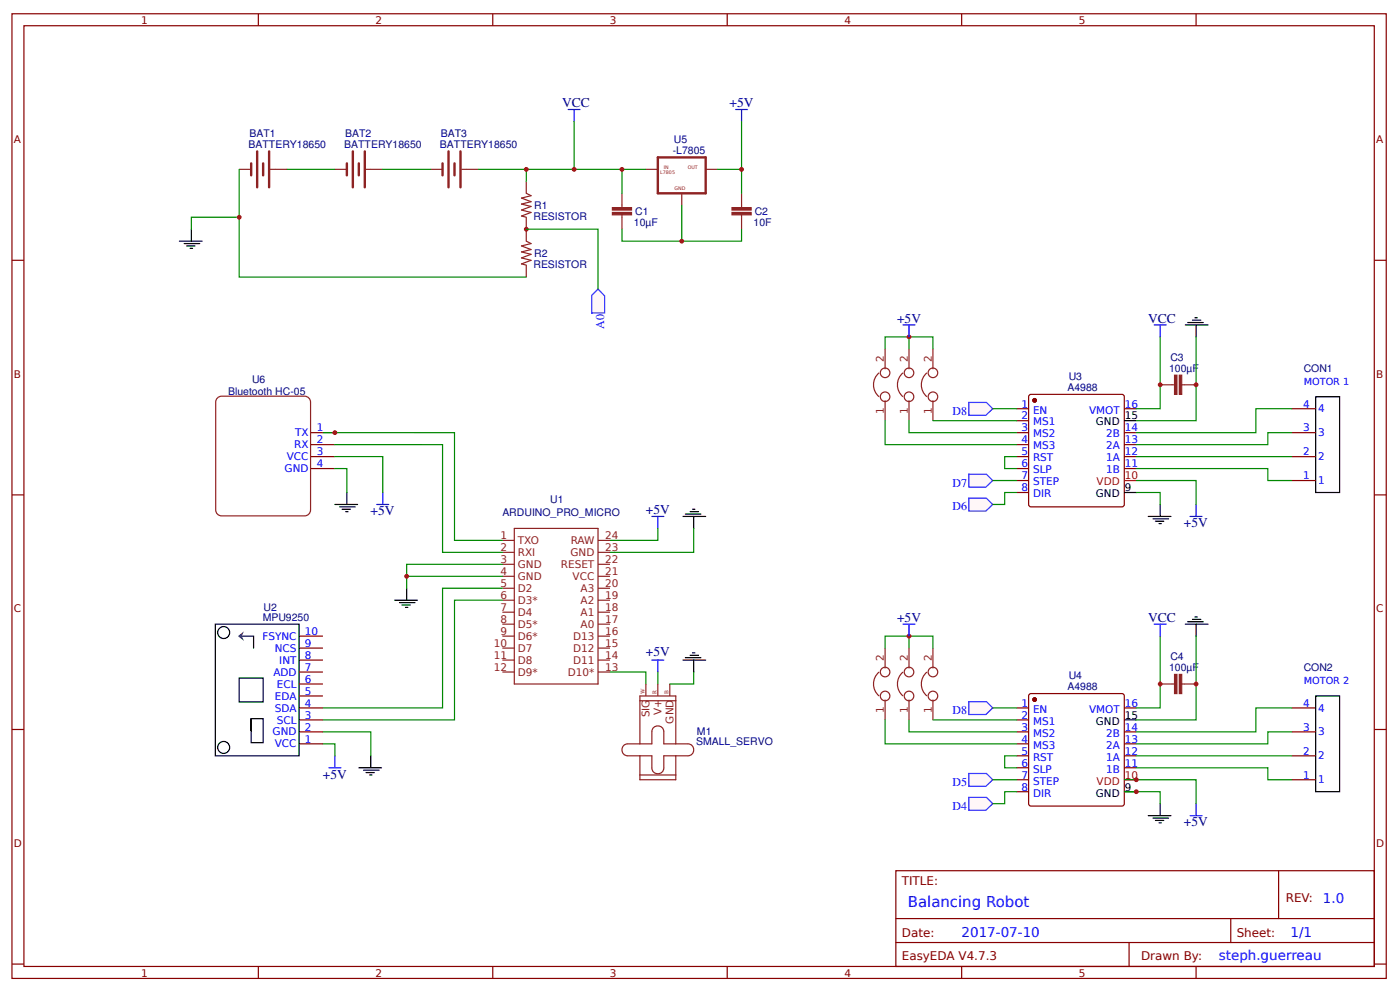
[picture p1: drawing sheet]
<svg xmlns="http://www.w3.org/2000/svg" width="312mm" height="221mm" viewBox="0 0 312 221" stroke-linecap="round" stroke-linejoin="round" font-family="sans-serif">
<g fill="none" stroke="#800" stroke-width=".27">
<path d="M2.7 3.1h306.4v214.9h-306.4zM5.3 5.7h301.1v209.7h-301.1zM57.6 3.1v2.6M109.9 3.1v2.6M162.2 3.1v2.6M214.4 3.1v2.6M266.7 3.1v2.6M2.7 58h2.6M306.4 58h2.7M2.7 110.3h2.6M306.4 110.3h2.7M66.7 141.8h5.3"/>
<path d="M66.7 144.4h5.3M66.7 147.1h5.3M66.7 149.8h5.3M66.7 152.4h5.3M66.7 155.1h5.3M66.7 157.8h5.3M2.7 162.6h2.6M66.7 160.4h5.3M66.7 163.1h5.3M66.7 165.8h5.3M306.4 162.6h2.7M199.8 194h106.6v21.4h-106.6z"/>
<path d="M285.1 194v10.7M2.7 214.8h2.6M57.6 215.4v2.6M109.9 215.4v2.6M162.2 215.4v2.6M199.8 204.7h106.6M199.8 210h106.6M214.4 215.4v2.6M251.8 210v5.4M266.7 215.4v2.6M274.4 204.7v5.3M306.4 214.8h2.7"/>
</g>
<g fill="none" stroke="#8d2323" stroke-width=".27">
<path d="M114.7 117.7h18.6v34.7h-18.6zM112 131.1h2.7M112 133.7h2.7M112 136.4h2.7M112 139.1h2.7M112 128.4h2.7M112 123.1h2.7M112 120.4h2.7M112 125.7h2.7M133.3 131.1h2.7M133.3 133.7h2.7M133.3 136.4h2.7"/>
<path d="M133.3 139.1h2.7M133.3 128.4h2.7M133.3 123.1h2.7M133.3 120.4h2.7M133.3 125.7h2.7M112 141.8h2.7M112 144.4h2.7M112 147.1h2.7M112 149.8h2.7M133.3 141.8h2.7M133.3 144.4h2.7M133.3 147.1h2.7"/>
<path d="M133.3 149.8h2.7"/>
</g>
<g fill="none" stroke="#000" stroke-width=".27">
<path d="M48 139.1h18.7v29.3h-18.7zM53.3 151.1h5.4v5.3h-5.4zM53.9 141.8h2.6v2.6M56 160.2v5.3h2.7v-5.3h-2.7v2.6"/>
<circle cx="49.9" cy="141" r="1.33"/>
<circle cx="49.9" cy="166.6" r="1.33"/>
</g>
<path d="M53.1 141.8l1.3-1.1-.5 1.1 .5 1z" fill="#333"/>
<g fill="none" stroke="#8d2323" stroke-width=".27">
<path d="M53.3 37.7h2.7M60.3 37.7h3.7M74.7 37.7h2.6M81.6 37.7h3.7M96 37.7h2.7M102.9 37.7h3.8M144 37.7h2.7M157.4 37.7h2.6M138.7 43.1v3.2M138.7 47.9v3.2M152 43.1v2.6M165.4 43.1v3.2"/>
<path d="M165.4 47.9v3.2M258.7 85.7h3.2M263.5 85.7h3.2M258.7 152.4h3.2M263.5 152.4h3.2"/>
</g>
<g fill="#8d2323" stroke="#8d2323" stroke-width=".27">
<path d="M163.2 46.3h4.3v.5h-4.3z"/>
<path d="M163.2 47.3h4.3v.6h-4.3z"/>
<path d="M136.5 47.3h4.3v.6h-4.3z"/>
<path d="M136.5 46.3h4.3v.5h-4.3z"/>
<path d="M263 83.6h.5v4.3h-.5z"/>
<path d="M261.9 83.6h.5v4.3h-.5z"/>
<path d="M263 150.3h.5v4.3h-.5z"/>
<path d="M261.9 150.3h.5v4.3h-.5z"/>
</g>
<g fill="none" stroke="#8d2323" stroke-width=".53">
<path d="M56 36.4v2.7M57.3 33.7v8M58.7 36.4v2.7M60 33.7v8M77.3 36.4v2.7M78.7 33.7v8M80 36.4v2.7M81.3 33.7v8M98.7 36.4v2.7M100 33.7v8M101.3 36.4v2.7M102.7 33.7v8"/>
<path d="M146.7 35.1h10.7v8h-10.7z"/>
</g>
<path d="M144 37.7h-5.3v5.4M152 45.7v8h-13.3v-2.6M165.4 51.1v2.6h-13.4" fill="none" stroke="#080" stroke-width=".27"/>
<circle cx="152" cy="53.7" r=".53" fill="#c00"/>
<path d="M64 37.7h10.7M85.3 37.7h10.7M106.7 37.7h32M160 37.7h5.4v5.4" fill="none" stroke="#080" stroke-width=".27"/>
<circle cx="138.7" cy="37.7" r=".53" fill="#c00"/>
<path d="M117.3 40.4v2.7l1.1 .5-2.1 .5 2.1 .8-2.1 .6 2.1 .5-2.1 .8 2.1 .5-2.1 .8 1 .3v2.7" fill="none" stroke="#8d2323" stroke-width=".27"/>
<path d="M117.3 37.7v2.7" fill="none" stroke="#080" stroke-width=".27"/>
<circle cx="117.3" cy="37.7" r=".53" fill="#c00"/>
<g fill="none" stroke="#8d2323" stroke-width=".27">
<path d="M117.3 51.1v2.6l1.1 .6-2.1 .5 2.1 .8-2.1 .5 2.1 .6-2.1 .8 2.1 .5-2.1 .8 1 .3v2.6M197.4 77.7v4.6M202.7 77.7v4.6M208 77.7v4.6M196 83.1a3.5 3.5 0 0 0 0 5.3M197.4 89.2v4.5M201.4 83.1a3.5 3.5 0 0 0 0 5.3M202.7 89.2v4.5M206.7 83.1a3.5 3.5 0 0 0 0 5.3M208 89.2v4.5M196 149.8a3.5 3.5 0 0 0 0 5.3M197.4 144.4v4.6"/>
<path d="M197.4 155.9v4.5M201.4 149.8a3.5 3.5 0 0 0 0 5.3M202.7 144.4v4.6M202.7 155.9v4.5M206.7 149.8a3.5 3.5 0 0 0 0 5.3M208 144.4v4.6M208 155.9v4.5"/>
<circle cx="197.4" cy="83.1" r="1.07"/>
<circle cx="197.4" cy="88.4" r="1.07"/>
<circle cx="202.7" cy="83.1" r="1.07"/>
<circle cx="202.7" cy="88.4" r="1.07"/>
<circle cx="208" cy="83.1" r="1.07"/>
<circle cx="208" cy="88.4" r="1.07"/>
<circle cx="197.4" cy="149.8" r="1.07"/>
<circle cx="197.4" cy="155.1" r="1.07"/>
<circle cx="202.7" cy="149.8" r="1.07"/>
<circle cx="202.7" cy="155.1" r="1.07"/>
<circle cx="208" cy="149.8" r="1.07"/>
<circle cx="208" cy="155.1" r="1.07"/>
</g>
<g fill="none" stroke="#080" stroke-width=".27">
<path d="M128 27.1v10.6M117.3 51.1h.1M258.7 75.1v16h-5.3M266.7 75.1v18.6h-13.3M197.4 93.7v5.4h29.3M202.7 93.7v2.7h24M208 93.7h18.7M288 96.4h-5.3v2.7h-29.3M288 91.1h-8v5.3h-26.6M226.7 101.7h-2.7v2.7h2.7M253.4 104.4h29.3v2.7h5.3M253.4 101.7h34.6"/>
<path d="M258.7 141.8v16h-5.3M266.7 141.8v18.6h-13.3M288 157.8h-8v5.3h-26.6M197.4 160.4v5.4h29.3M202.7 160.4v2.7h24M208 160.4h18.7M226.7 168.4h-2.7v2.7h2.7M253.4 171.1h29.3v2.7h5.3M253.4 168.4h34.6M288 163.1h-5.3v2.7h-29.3"/>
</g>
<g fill="#800" stroke="#800" stroke-width=".27">
<circle cx="230.7" cy="89.2" r=".4"/>
<circle cx="230.7" cy="155.9" r=".4"/>
</g>
<g fill="none" stroke="#800" stroke-width=".27">
<path d="M226.7 91.1h2.7M226.7 93.7h2.7M226.7 96.4h2.7M226.7 99.1h2.7M229.4 88.1l.5-.2h20.3l.4 .2 .1 24.3-.3 .5h-20.5l-.5-.2zM250.7 91.1h2.7M250.7 96.4h2.7M250.7 99.1h2.7M288 91.1h5.4M288 96.4h5.4M226.7 101.7h2.7M226.7 104.4h2.7"/>
<path d="M226.7 107.1h2.7M226.7 109.7h2.7M250.7 101.7h2.7M250.7 104.4h2.7M288 107.1h5.4M288 101.8h5.4M226.7 157.8h2.7M229.4 154.8l.5-.2h20.3l.4 .2 .1 24.3-.3 .4-20.5 .1-.5-.2zM250.7 157.8h2.7M288 157.8h5.4M226.7 160.4h2.7M226.7 163.1h2.7"/>
<path d="M226.7 165.8h2.7M226.7 168.4h2.7M226.7 171.1h2.7M226.7 173.8h2.7M226.7 176.4h2.7M250.7 163.1h2.7M250.7 165.8h2.7M250.7 168.4h2.7M250.7 171.1h2.7M288 163.1h5.4M288 173.8h5.4M288 168.4h5.4"/>
</g>
<path d="M250.7 93.7h2.7M293.4 88.4h5.3v21.3h-5.3zM250.7 109.7h2.7M293.4 155.1h5.3v21.3h-5.3zM250.7 176.4h2.7M250.7 160.4h2.7" fill="none" stroke="#000" stroke-width=".27"/>
<path d="M250.7 107.1h2.7M250.7 173.8h2.7" fill="none" stroke="#f00" stroke-width=".27"/>
<path d="M126.7 24.4h2.6M128 24.4v2.7" fill="none" stroke="#00f" stroke-width=".27"/>
<circle cx="128" cy="37.7" r=".53" fill="#c00"/>
<path d="M257.4 72.4h2.6M258.7 72.4v2.7M257.4 139.1h2.6M258.7 139.1v2.7" fill="none" stroke="#00f" stroke-width=".27"/>
<g fill="#c00">
<circle cx="258.7" cy="85.7" r=".53"/>
<circle cx="258.7" cy="152.4" r=".53"/>
</g>
<path d="M264.3 72.4h5.1M264.8 71.9h3.5M265.9 71.3h1.9M266.4 70.8h.6M266.7 72.4v2.7M264.3 139.1h5.1M264.8 138.6h3.5M265.9 138h1.9M266.4 137.5h.6M266.7 139.1v2.7" fill="none" stroke="#000" stroke-width=".27"/>
<g fill="#c00">
<circle cx="266.7" cy="85.7" r=".53"/>
<circle cx="266.7" cy="152.4" r=".53"/>
</g>
<path d="M164 24.4h2.7M165.4 24.4v2.7M145.4 115.1h2.6M146.7 115.1v2.6" fill="none" stroke="#00f" stroke-width=".27"/>
<path d="M165.4 27.1v10.6" fill="none" stroke="#080" stroke-width=".27"/>
<circle cx="165.4" cy="37.7" r=".53" fill="#c00"/>
<path d="M197.4 144.4v-2.6h5.3v2.6M202.7 141.8h5.3v2.6" fill="none" stroke="#080" stroke-width=".27"/>
<circle cx="202.7" cy="141.8" r=".53" fill="#c00"/>
<path d="M197.4 77.7v-2.6h5.3v2.6M202.7 75.1h5.3v2.6" fill="none" stroke="#080" stroke-width=".27"/>
<circle cx="202.7" cy="75.1" r=".53" fill="#c00"/>
<path d="M201.4 72.4h2.6M202.7 72.4v2.7M265.4 115.1h2.6M266.7 112.4v2.7M201.4 139.1h2.6M202.7 139.1v2.7M266.7 179.1v2.7M265.4 181.8h2.6" fill="none" stroke="#00f" stroke-width=".27"/>
<path d="M256 115.1h5.1M257.1 115.6h3.5M257.6 116.1h1.9M258.4 116.7h.6M258.7 112.4v2.7M258.7 179.1v2.7M256 181.8h5.1M257.1 182.3h3.5M257.6 182.8h1.9M258.4 183.4h.6" fill="none" stroke="#000" stroke-width=".27"/>
<path d="M250.7 176.4h8v2.7M250.7 173.8h16v5.3" fill="none" stroke="#080" stroke-width=".27"/>
<g fill="#c00">
<circle cx="253.4" cy="176.4" r=".53"/>
<circle cx="253.4" cy="173.8" r=".53"/>
</g>
<path d="M53.3 37.7v24h64M146.7 117.7v2.7h-10.7M154.7 117.7v5.4h-18.7M253.4 109.7h5.3v2.7M253.4 107.1h13.3v5.3" fill="none" stroke="#080" stroke-width=".27"/>
<path d="M152.3 115.1h5.1M152.8 114.5h3.5M153.9 114h1.9M154.4 113.5h.6M154.7 115.1v2.6" fill="none" stroke="#000" stroke-width=".27"/>
<circle cx="117.3" cy="51.1" r=".53" fill="#c00"/>
<path d="M80 171.1h5.1M81.1 171.6h3.4M81.6 172.2h1.9M82.4 172.7h.5M82.7 168.4v2.7" fill="none" stroke="#000" stroke-width=".27"/>
<path d="M73.3 171.1h2.7M74.7 168.4v2.7" fill="none" stroke="#00f" stroke-width=".27"/>
<path d="M72 165.8h2.7v2.6M72 163.1h10.7v5.3" fill="none" stroke="#080" stroke-width=".27"/>
<g fill="#fff7f8" stroke="#430aff" stroke-width=".27">
<path d="M216 105.7h4l1.4 1.4-1.6 1.4h-3.8z"/>
<path d="M216 111h4l1.4 1.4-1.6 1.5h-3.8z"/>
<path d="M216 172.4h4l1.4 1.4-1.6 1.4h-3.8z"/>
<path d="M216 177.7h4l1.4 1.4-1.6 1.5h-3.8z"/>
</g>
<path d="M221.4 107.1h5.3M226.7 109.7h-2.7v2.7h-2.6M112 128.4h-21.3v2.7M112 125.7h-21.3v2.7M221.4 173.8h5.3M226.7 176.4h-2.7v2.7h-2.6" fill="none" stroke="#080" stroke-width=".27"/>
<path d="M88 133.7h5.1M89.1 134.3h3.4M89.6 134.8h1.9M90.4 135.4h.5M90.7 131.1v2.6" fill="none" stroke="#000" stroke-width=".27"/>
<circle cx="90.7" cy="128.4" r=".53" fill="#c00"/>
<path d="M48.6 88.5l.8-.2h18.5a1.33 1.33 0 0 1 1.3 1.3v24a1.33 1.33 0 0 1-1.3 1.4h-18.5a1.33 1.33 0 0 1-1.3-1.4v-24l.1-.4z" fill="none" stroke="#8d2323" stroke-width=".27"/>
<path d="M69.3 96.4h5.4M69.3 99.1h5.4M69.3 101.7h5.4M69.3 104.4h5.4" fill="none" stroke="#800" stroke-width=".27"/>
<path d="M72 96.4h29.3v24h10.7M112 131.1h-13.3v26.7h-26.7M112 133.7h-10.7v26.7h-29.3" fill="none" stroke="#080" stroke-width=".27"/>
<circle cx="74.7" cy="96.4" r=".53" fill="#c00"/>
<path d="M53.3 48.4h-10.6v2.7M74.7 99.1h24v24h13.3M74.7 104.4h2.6v5.3M74.7 101.7h10.6v8" fill="none" stroke="#080" stroke-width=".27"/>
<path d="M40 53.7h5.1M41.1 54.3h3.4M41.6 54.8h1.9M42.4 55.3h.5M42.7 51.1v2.6M74.7 112.4h5M75.7 112.9h3.5M76.3 113.5h1.8M77.1 114h.5M77.3 109.7v2.7" fill="none" stroke="#000" stroke-width=".27"/>
<path d="M84 112.4h2.7M85.3 109.7v2.7" fill="none" stroke="#00f" stroke-width=".27"/>
<circle cx="53.3" cy="48.4" r=".53" fill="#c00"/>
<g fill="#fff7f8" stroke="#430aff" stroke-width=".27">
<path d="M216 89.7h4l1.4 1.4-1.6 1.4h-3.8z"/>
<path d="M216 156.4h4l1.4 1.4-1.6 1.4h-3.8z"/>
</g>
<path d="M221.4 91.1h5.3M146.7 149.8v2.6M154.7 149.8v2.6h-5.3M221.4 157.8h5.3" fill="none" stroke="#080" stroke-width=".27"/>
<path d="M142.7 156.2h8M144 152.4v2.7M146.7 152.4v2.7M149.4 152.4v2.7M139 166.2l.4-.3 .6-.1h5.4v-2.7a1.33 1.33 0 0 1 1.3-1.3 1.33 1.33 0 0 1 1.3 1.3v2.7h5.4a1.33 1.33 0 0 1 1.3 1.3 1.33 1.33 0 0 1-1.3 1.3h-5.4v2.7a1.33 1.33 0 0 1-1.3 1.3 1.33 1.33 0 0 1-1.3-1.3v-2.7h-5.4a1.35 1.35 0 0 1-1.2-.8 1.35 1.35 0 0 1 .2-1.4zM142.7 165.8v-10.7h8v10.7M142.7 168.4v5.4h8v-5.4M142.7 172.7h8" fill="none" stroke="#8d2323" stroke-width=".27"/>
<path d="M145.4 147.1h2.6M146.7 147.1v2.7" fill="none" stroke="#00f" stroke-width=".27"/>
<path d="M152.3 147.1h5.1M152.8 146.6h3.5M153.9 146h1.9M154.4 145.5h.6M154.7 147.1v2.7" fill="none" stroke="#000" stroke-width=".27"/>
<path d="M131.9 65.8l1.4-1.4 1.5 1.5v3.8l-2.9 .1z" fill="#fff7f8" stroke="#430aff" stroke-width=".27"/>
<path d="M117.3 51.1h16v13.3M136 149.8h8v2.6" fill="none" stroke="#080" stroke-width=".27"/>
<text font-size="3.3" fill="#00f" x="202.4" y="202">Balancing Robot</text>
<g font-size="3" fill="#000080">
<text x="125.3" y="23.9">VCC</text>
<text x="162.7" y="23.9">+5V</text>
<text x="200" y="71.9">+5V</text>
<text x="256" y="71.9">VCC</text>
<text x="82.6" y="114.8">+5V</text>
<text x="144" y="114.5">+5V</text>
<text x="264" y="117.5">+5V</text>
<text x="200" y="138.6">+5V</text>
<text x="256" y="138.6">VCC</text>
<text x="144" y="146.3">+5V</text>
<text x="72" y="173.5">+5V</text>
<text x="264" y="184.2">+5V</text>
</g>
<g font-size="3" fill="#00f">
<text x="295" y="201.2">1.0</text>
<text x="214.4" y="208.7">2017-07-10</text>
<text x="287.8" y="208.7">1/1</text>
<text x="271.8" y="214">steph.guerreau</text>
</g>
<g font-size="2.7" fill="#00f">
<text x="134.7" y="73.3" transform="rotate(-90 134.7 73.3)">A0</text>
<text x="212.4" y="92.4">D8</text>
<text x="212.4" y="108.4">D7</text>
<text x="212.4" y="113.7">D6</text>
<text x="212.4" y="159.1">D8</text>
<text x="212.4" y="175.1">D5</text>
<text x="212.4" y="180.4">D4</text>
</g>
<g font-size="2.7" fill="#800">
<text x="201.1" y="197.2">TITLE:</text>
<text x="286.7" y="201">REV:</text>
<text x="201.1" y="208.7">Date:</text>
<text x="275.8" y="208.7">Sheet:</text>
<text x="201.1" y="214">EasyEDA V4.7.3</text>
<text x="254.4" y="214">Drawn By:</text>
</g>
<g font-size="2.3" fill="#800">
<text x="31.5" y="5.3">1</text>
<text x="83.7" y="5.3">2</text>
<text x="136" y="5.3">3</text>
<text x="188.3" y="5.3">4</text>
<text x="240.6" y="5.3">5</text>
<text x="3.1" y="31.9">A</text>
<text x="306.8" y="31.9">A</text>
<text x="3.1" y="84.1">B</text>
<text x="306.8" y="84.1">B</text>
<text x="3.1" y="136.4">C</text>
<text x="306.8" y="136.4">C</text>
<text x="3.1" y="188.7">D</text>
<text x="306.8" y="188.7">D</text>
<text x="31.5" y="217.6">1</text>
<text x="83.7" y="217.6">2</text>
<text x="136" y="217.6">3</text>
<text x="188.3" y="217.6">4</text>
<text x="240.6" y="217.6">5</text>
</g>
<g font-size="2.3" fill="#000080">
<text x="55.4" y="32.9">BATTERY18650</text>
<text x="55.6" y="30.5">BAT1</text>
<text x="76.8" y="32.9">BATTERY18650</text>
<text x="77" y="30.5">BAT2</text>
<text x="98.1" y="32.9">BATTERY18650</text>
<text x="98.3" y="30.5">BAT3</text>
<text x="150" y="34.3">-L7805</text>
<text x="150.3" y="31.9">U5</text>
<text x="119.1" y="46.6">R1</text>
<text x="118.9" y="49">RESISTOR</text>
<text x="141.4" y="50.4">10µF</text>
<text x="141.6" y="48">C1</text>
<text x="168" y="50.4">10F</text>
<text x="168.3" y="48">C2</text>
<text x="118.9" y="59.7">RESISTOR</text>
<text x="119.1" y="57.3">R2</text>
<text x="260.7" y="82.8">100µF</text>
<text x="261" y="80.4">C3</text>
<text x="290.7" y="82.9">CON1</text>
<text x="50.9" y="88">Bluetooth HC-05</text>
<text x="56.2" y="85.4">U6</text>
<text x="238" y="87.1">A4988</text>
<text x="238.3" y="84.7">U3</text>
<text x="122.7" y="112">U1</text>
<text x="112" y="114.9">ARDUINO_PRO_MICRO</text>
<text x="58.8" y="136.1">U2</text>
<text x="58.6" y="138.3">MPU9250</text>
<text x="260.7" y="149.5">100µF</text>
<text x="261" y="147.1">C4</text>
<text x="290.7" y="149.6">CON2</text>
<text x="238" y="153.8">A4988</text>
<text x="238.3" y="151.4">U4</text>
<text x="155.2" y="166.1">SMALL_SERVO</text>
<text x="155.4" y="163.7">M1</text>
</g>
<g font-size="2.3" fill="#8d2323">
<text x="197.1" y="80.7" transform="rotate(-90 197.1 80.7)">2</text>
<text x="202.4" y="80.7" transform="rotate(-90 202.4 80.7)">2</text>
<text x="207.8" y="80.7" transform="rotate(-90 207.8 80.7)">2</text>
<text x="197.1" y="92.3" transform="rotate(-90 197.1 92.3)">1</text>
<text x="202.4" y="92.3" transform="rotate(-90 202.4 92.3)">1</text>
<text x="207.8" y="92.3" transform="rotate(-90 207.8 92.3)">1</text>
<text x="111.6" y="125.5">3</text>
<text x="111.6" y="122.8">2</text>
<text x="111.6" y="120.1">1</text>
<text x="115.5" y="123.9">RXI</text>
<text x="115.5" y="121.2">TXO</text>
<text x="127.2" y="123.9">GND</text>
<text x="127.2" y="121.2">RAW</text>
<text x="135" y="122.8">23</text>
<text x="135" y="120.1">24</text>
<text x="135" y="125.5">22</text>
<text x="111.6" y="130.8">5</text>
<text x="111.6" y="128.1">4</text>
<text x="115.5" y="131.9">D2</text>
<text x="115.5" y="129.2">GND</text>
<text x="115.5" y="126.5">GND</text>
<text x="125.1" y="126.5">RESET</text>
<text x="127.7" y="129.2">VCC</text>
<text x="129.5" y="131.9">A3</text>
<text x="135" y="130.8">20</text>
<text x="135" y="128.1">21</text>
<text x="111.6" y="133.5">6</text>
<text x="111.6" y="136.2">7</text>
<text x="115.5" y="134.6">D3*</text>
<text x="115.5" y="137.2">D4</text>
<text x="129.5" y="137.2">A1</text>
<text x="129.5" y="134.6">A2</text>
<text x="135" y="136.2">18</text>
<text x="135" y="133.5">19</text>
<text x="111.6" y="138.8">8</text>
<text x="111.6" y="141.5">9</text>
<text x="115.5" y="139.9">D5*</text>
<text x="115.5" y="142.6">D6*</text>
<text x="127.8" y="142.6">D13</text>
<text x="129.5" y="139.9">A0</text>
<text x="135" y="141.5">16</text>
<text x="135" y="138.8">17</text>
<text x="110.1" y="144.2">10</text>
<text x="110.1" y="146.8">11</text>
<text x="110.1" y="149.5">12</text>
<text x="115.5" y="145.2">D7</text>
<text x="115.5" y="147.9">D8</text>
<text x="127.8" y="147.9">D11</text>
<text x="127.8" y="145.2">D12</text>
<text x="135" y="149.5">13</text>
<text x="135" y="146.8">14</text>
<text x="135" y="144.2">15</text>
<text x="197.1" y="147.4" transform="rotate(-90 197.1 147.4)">2</text>
<text x="202.4" y="147.4" transform="rotate(-90 202.4 147.4)">2</text>
<text x="207.8" y="147.4" transform="rotate(-90 207.8 147.4)">2</text>
<text x="115.5" y="150.6">D9*</text>
<text x="126.6" y="150.6">D10*</text>
<text x="144.8" y="159.9" transform="rotate(-90 144.8 159.9)">SIG</text>
<text x="147.5" y="159.4" transform="rotate(-90 147.5 159.4)">V+</text>
<text x="150.2" y="161.2" transform="rotate(-90 150.2 161.2)">GND</text>
<text x="197.1" y="159" transform="rotate(-90 197.1 159)">1</text>
<text x="202.4" y="159" transform="rotate(-90 202.4 159)">1</text>
<text x="207.8" y="159" transform="rotate(-90 207.8 159)">1</text>
</g>
<g font-size="2.3" fill="#00f">
<text x="227.7" y="90.8">1</text>
<text x="227.7" y="93.5">2</text>
<text x="230.3" y="92.1">EN</text>
<text x="230.3" y="94.8">MS1</text>
<text x="242.8" y="92.1">VMOT</text>
<text x="250.8" y="90.8">16</text>
<text x="290.6" y="90.8">4</text>
<text x="293.9" y="91.9">4</text>
<text x="65.6" y="99.9">RX</text>
<text x="65.8" y="97.2">TX</text>
<text x="70.7" y="98.8">2</text>
<text x="70.7" y="101.5">3</text>
<text x="70.7" y="96.1">1</text>
<text x="227.7" y="96.1">3</text>
<text x="227.7" y="98.8">4</text>
<text x="227.7" y="101.5">5</text>
<text x="230.3" y="97.5">MS2</text>
<text x="230.3" y="100.1">MS3</text>
<text x="246.6" y="97.5">2B</text>
<text x="246.6" y="100.1">2A</text>
<text x="250.8" y="101.5">12</text>
<text x="250.8" y="98.8">13</text>
<text x="250.8" y="96.1">14</text>
<text x="290.6" y="101.5">2</text>
<text x="290.6" y="96.1">3</text>
<text x="293.9" y="97.2">3</text>
<text x="63.5" y="105.2">GND</text>
<text x="63.9" y="102.5">VCC</text>
<text x="70.7" y="104.1">4</text>
<text x="227.7" y="104.1">6</text>
<text x="227.7" y="106.8">7</text>
<text x="230.3" y="102.8">RST</text>
<text x="230.3" y="105.5">SLP</text>
<text x="246.6" y="105.5">1B</text>
<text x="246.6" y="102.8">1A</text>
<text x="250.8" y="104.1">11</text>
<text x="290.6" y="106.8">1</text>
<text x="293.9" y="107.9">1</text>
<text x="293.9" y="102.5">2</text>
<text x="227.7" y="109.5">8</text>
<text x="230.3" y="108.1">STEP</text>
<text x="230.3" y="110.8">DIR</text>
<text x="58.6" y="142.6">FSYNC</text>
<text x="68" y="141.5">10</text>
<text x="61.3" y="145.2">NCS</text>
<text x="62.3" y="147.9">INT</text>
<text x="68" y="144.2">9</text>
<text x="68" y="146.8">8</text>
<text x="68" y="149.5">7</text>
<text x="61" y="150.6">ADD</text>
<text x="61.3" y="155.9">EDA</text>
<text x="61.7" y="153.2">ECL</text>
<text x="68" y="154.8">5</text>
<text x="68" y="152.2">6</text>
<text x="61.3" y="158.6">SDA</text>
<text x="61.7" y="161.2">SCL</text>
<text x="68" y="160.2">3</text>
<text x="68" y="157.5">4</text>
<text x="227.7" y="157.5">1</text>
<text x="227.7" y="160.2">2</text>
<text x="230.3" y="158.8">EN</text>
<text x="230.3" y="161.5">MS1</text>
<text x="242.8" y="158.8">VMOT</text>
<text x="250.8" y="157.5">16</text>
<text x="290.6" y="157.5">4</text>
<text x="293.9" y="158.6">4</text>
<text x="60.8" y="163.9">GND</text>
<text x="61.3" y="166.6">VCC</text>
<text x="68" y="165.5">1</text>
<text x="68" y="162.8">2</text>
<text x="227.7" y="162.8">3</text>
<text x="227.7" y="165.5">4</text>
<text x="230.3" y="164.2">MS2</text>
<text x="230.3" y="166.8">MS3</text>
<text x="246.6" y="164.2">2B</text>
<text x="246.6" y="166.8">2A</text>
<text x="250.8" y="165.5">13</text>
<text x="250.8" y="162.8">14</text>
<text x="290.6" y="162.8">3</text>
<text x="293.9" y="163.9">3</text>
<text x="227.7" y="168.2">5</text>
<text x="227.7" y="170.8">6</text>
<text x="227.7" y="173.5">7</text>
<text x="230.3" y="169.5">RST</text>
<text x="230.3" y="172.2">SLP</text>
<text x="246.6" y="172.2">1B</text>
<text x="246.6" y="169.5">1A</text>
<text x="250.8" y="170.8">11</text>
<text x="250.8" y="168.2">12</text>
<text x="290.6" y="173.5">1</text>
<text x="290.6" y="168.2">2</text>
<text x="293.9" y="169.2">2</text>
<text x="227.7" y="176.2">8</text>
<text x="230.3" y="174.8">STEP</text>
<text x="230.3" y="177.5">DIR</text>
<text x="293.9" y="174.6">1</text>
</g>
<g font-size="2.3">
<text x="244.4" y="94.8">GND</text>
<text x="250.8" y="93.5">15</text>
<text x="244.4" y="110.8">GND</text>
<text x="250.8" y="109.5">9</text>
<text x="244.4" y="161.5">GND</text>
<text x="250.8" y="160.2">15</text>
<text x="244.4" y="177.5">GND</text>
<text x="250.8" y="176.2">9</text>
</g>
<g font-size="2.3" fill="#f00">
<text x="250.8" y="106.8">10</text>
<text x="244.5" y="108.1">VDD</text>
<text x="250.8" y="173.5">10</text>
<text x="244.5" y="174.8">VDD</text>
</g>
<g font-size="2.2" fill="#00f">
<text x="290.7" y="85.7">MOTOR 1</text>
<text x="290.7" y="152.4">MOTOR 2</text>
</g>
<g font-size="1.3" fill="#8d2323">
<text x="143.8" y="154.6" transform="rotate(-90 143.8 154.6)">W</text>
<text x="146.4" y="154.6" transform="rotate(-90 146.4 154.6)">R</text>
<text x="149.1" y="154.6" transform="rotate(-90 149.1 154.6)">B</text>
</g>
<g font-size="1.1" fill="#8d2323">
<text x="147.2" y="38.8">L7805</text>
<text x="148" y="37.7">IN</text>
<text x="153.4" y="37.7">OUT</text>
<text x="150.4" y="42.3">GND</text>
</g>
</svg>
